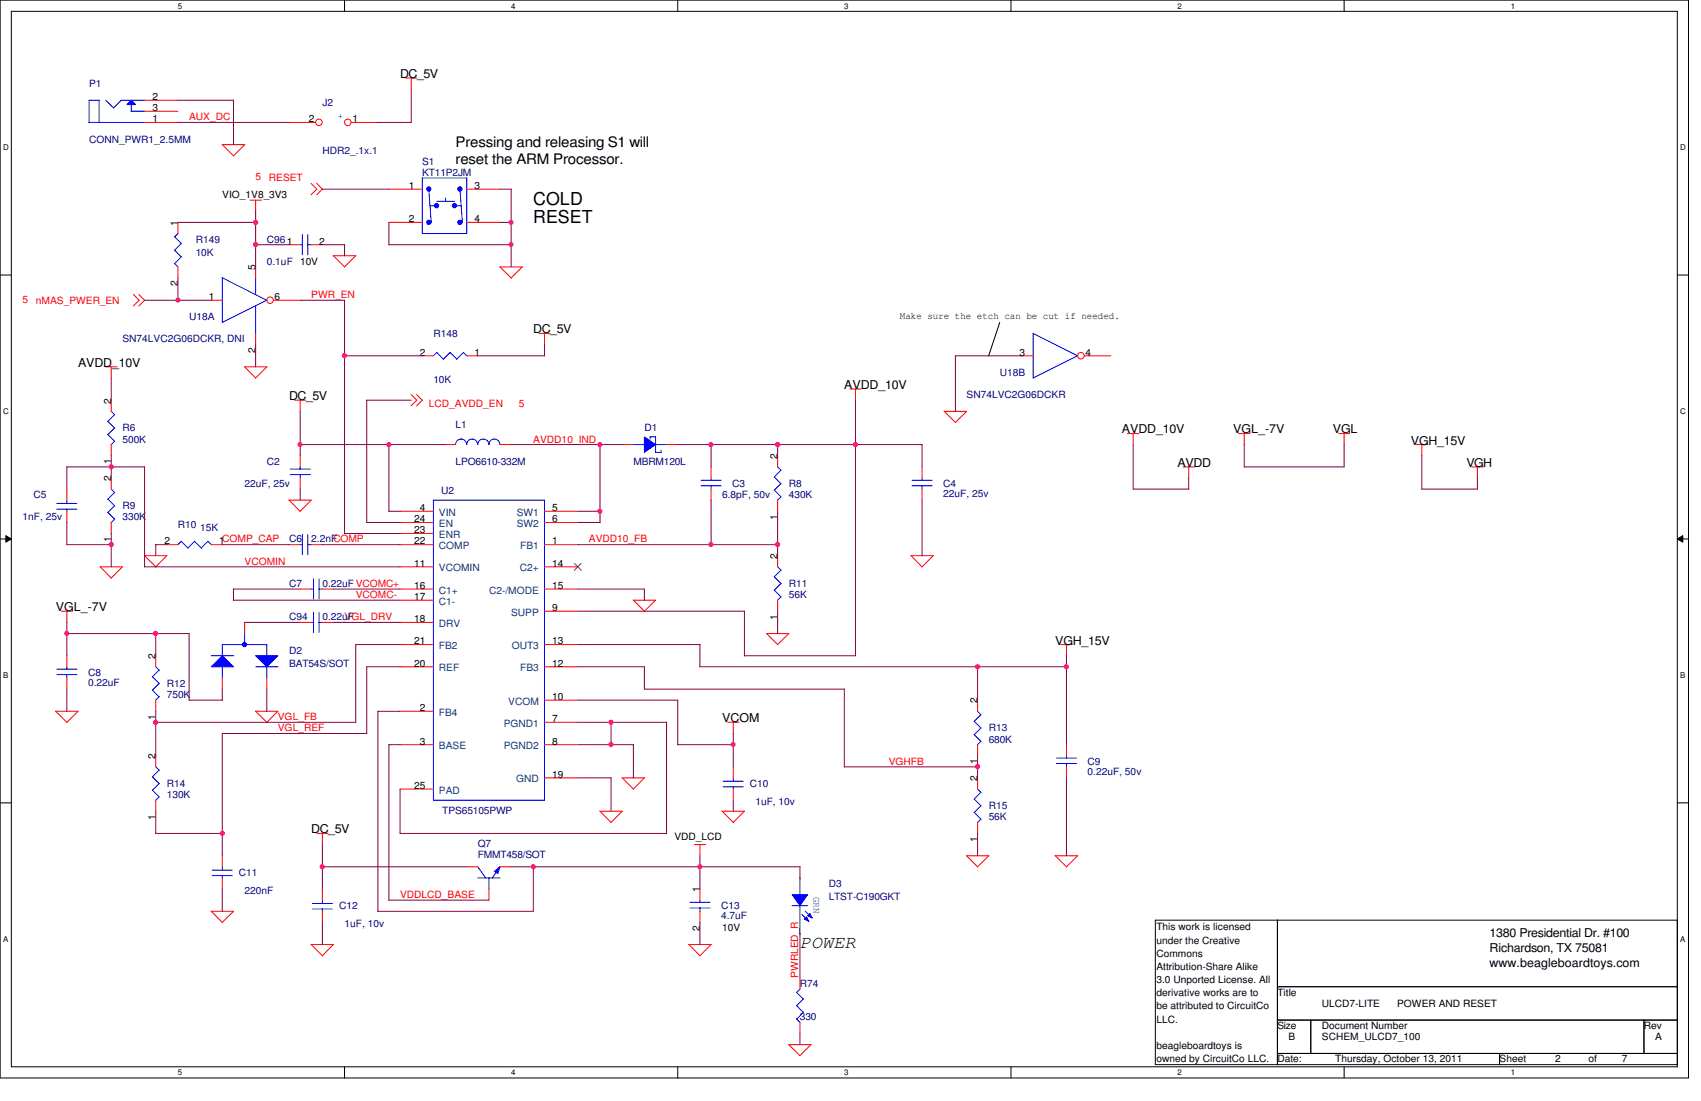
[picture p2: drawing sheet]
<svg xmlns="http://www.w3.org/2000/svg" width="432mm" height="279mm" viewBox="0 0 432 279" stroke-linecap="round" stroke-linejoin="round" font-family="sans-serif">
<path d="M0 0h428.6v273.6h-428.6zM2.9 2.9h422.9v267.8h-422.9z" fill="none" stroke="#000" stroke-width=".25"/>
<g fill="#fff">
<path d="M45.2 .4h1.1v2.2h-1.1z"/>
<path d="M45.2 271.1h1.1v2.2h-1.1z"/>
</g>
<path d="M87.5 0v2.9M87.5 270.7v2.9" fill="none" stroke="#000" stroke-width=".25"/>
<g fill="#fff">
<path d="M129.8 .4h1.1v2.2h-1.1z"/>
<path d="M129.8 271.1h1.1v2.2h-1.1z"/>
</g>
<path d="M172 0v2.9M172 270.7v2.9" fill="none" stroke="#000" stroke-width=".25"/>
<g fill="#fff">
<path d="M214.3 .4h1.1v2.2h-1.1z"/>
<path d="M214.3 271.1h1.1v2.2h-1.1z"/>
</g>
<path d="M256.6 0v2.9M256.6 270.7v2.9" fill="none" stroke="#000" stroke-width=".25"/>
<g fill="#fff">
<path d="M298.9 .4h1.1v2.2h-1.1z"/>
<path d="M298.9 271.1h1.1v2.2h-1.1z"/>
</g>
<path d="M341.2 0v2.9M341.2 270.7v2.9" fill="none" stroke="#000" stroke-width=".25"/>
<g fill="#fff">
<path d="M383.5 .4h1.1v2.2h-1.1z"/>
<path d="M383.5 271.1h1.1v2.2h-1.1z"/>
<path d="M.8 36.3h1.4v2.3h-1.4z"/>
<path d="M426.5 36.3h1.4v2.3h-1.4z"/>
<path d="M.8 103.3h1.4v2.2h-1.4z"/>
<path d="M426.5 103.3h1.4v2.2h-1.4z"/>
</g>
<path d="M0 69.8h2.9M425.8 69.8h2.8" fill="none" stroke="#000" stroke-width=".25"/>
<g fill="#fff">
<path d="M.8 170.2h1.3v2.3h-1.3z"/>
<path d="M426.5 170.2h1.3v2.3h-1.3z"/>
</g>
<path d="M0 136.8h2.9M1.5 135.9l1.4 .9-1.4 .8zM425.8 136.8l1.4-.9v1.7zM425.8 136.8h2.8" fill="none" stroke="#000" stroke-width=".25"/>
<path d="M1.5 135.9l1.4 .9-1.4 .8zM425.8 136.8l1.4-.9v1.7z" fill="#000"/>
<g fill="#fff">
<path d="M.8 237.2h1.3v2.2h-1.3z"/>
<path d="M426.5 237.2h1.3v2.2h-1.3z"/>
</g>
<path d="M253.8 81.8l-2.8 8.5M0 203.8h2.9M425.8 203.8h2.8M293.3 233.5h132.5v36.7h-132.5zM324.3 233.5v36.7M324.3 250.4h101.5M324.3 258.9h101.5M332.7 258.9v8.4M417.3 258.9v8.4M324.3 267.3h101.5M380.7 267.3v2.9" fill="none" stroke="#000" stroke-width=".25"/>
<g fill="none" stroke="#f00" stroke-width=".25">
<path d="M103 19.8h2.8M104.4 19.8v2.8M59.3 39.5l-2.9-2.8h5.7l-2.9 2.9M63.5 50.8h2.9M64.9 50.8v2.9M79 46.5l1.4 1.5-1.4 1.4M80.4 46.5l1.4 1.5-1.4 1.4M33.9 74.7l1.4 1.5-1.4 1.4M35.3 74.7l1.4 1.5-1.4 1.4M84.6 64.9l2.9 2.8M84.6 64.9h5.7M90.3 64.9l-2.9 2.9"/>
<path d="M126.9 67.7l2.9 2.8M126.9 67.7h5.7M132.6 67.7l-2.9 2.9M26.8 93.1h2.9M28.2 93.1v2.9M62.1 93l2.8 2.9M62.1 93.1h5.7M67.7 93.1l-2.8 2.9M136.8 84.6h2.9M138.2 84.6v2.9M215.7 98.7h2.9M217.2 98.7v2.9"/>
<path d="M259.5 90.3h2.8M275.3 90.3h6.7M74.8 101.6h2.8M76.2 101.6v2.8M104.4 100.1l1.4 1.5-1.4 1.4M105.7 100.1l1.5 1.5-1.5 1.4M112.8 112.8h2.9M126.9 112.8h2.9M239.6 104.4l2.9 2.8M239.7 104.4h5.7M245.4 104.4l-2.9 2.8M286.2 110h2.9"/>
<path d="M287.7 110v2.9M300.3 118.5h2.9M301.8 118.5v2.8M314.4 110h2.9M315.8 110v2.9M339.8 110h2.8M341.2 110v2.9M359.5 112.8h2.9M360.9 112.8v2.9M373.6 118.5h2.9M375 118.5v2.8M17 124.1v2.8"/>
<path d="M17 129.8v2.8M28.2 121.3v2.8M28.2 132.6v2.8M42.3 138.2h2.9M53.6 138.2h2.8M73.3 126.9l2.9 2.9M73.4 126.9h5.6l-2.8 2.9M73.4 138.2h2.8M79 138.2h2.8M15.6 155.1h2.8M17 155.1v2.9M25.4 143.8l2.8 2.9"/>
<path d="M25.4 143.8h5.7l-2.9 2.9M36.7 141l2.8 2.8M36.7 141h5.7M42.3 141l-2.8 2.9M76.2 149.5h2.8M81.8 149.5h2.8M160.7 152.3l2.9 2.8M160.8 152.3h5.7M166.4 152.3l-2.9 2.9M231.2 141l2.8 2.9 2.9-2.9M231.3 141h5.6M39.5 166.4v2.8"/>
<path d="M39.5 177.7v2.8M200.2 160.8l-2.8 2.8-2.8-2.8h5.7M248.2 177.7v2.8M269.3 163.6h2.9M270.7 163.6v2.9M14.1 180.5l2.9 2.8M14.1 180.5h5.8M19.8 180.5l-2.9 2.8M64.9 180.5l2.8 2.8M64.9 180.5h5.7M70.5 180.5l-2.8 2.8M157.9 197.4l2.9 2.8"/>
<path d="M157.9 197.4h5.7l-2.9 2.9M184.7 183.3h2.9M186.1 183.3v2.9M186.1 194.6v2.8M248.2 189v2.8M270.7 189v2.8M270.7 194.6v2.8M80.4 211.5h2.9M81.8 211.5v2.9M152.3 205.8l2.8 2.9M152.3 205.9h5.7l-2.9 2.8M176.3 214.3h2.9"/>
<path d="M177.7 214.3v2.9M183.3 205.8l2.8 2.9M183.3 205.9h5.7l-2.9 2.8M186.1 200.2v2.9M245.3 217.1l2.9 2.9M245.4 217.2h5.6M251 217.2l-2.9 2.8M267.8 217.1l2.9 2.9M267.9 217.2h5.7l-2.9 2.8M53.6 231.2l2.8 2.9M53.6 231.3h5.7M59.3 231.3l-2.9 2.8"/>
<path d="M79 239.6l2.8 3 2.8-2.9M79 239.7h5.7M174.8 239.6l2.9 2.9M174.9 239.7h5.7M180.5 239.7l-2.9 2.9M200.2 265l2.9 2.9M200.2 265.1h5.7M205.9 265.1l-2.9 2.8"/>
<circle cx="274.4" cy="90.3" r=".83"/>
</g>
<g fill="none" stroke="#00f" stroke-width=".25">
<path d="M107.2 45.2h11.3v14.1h-11.3zM273.6 90.3l-11.3 5.6v-11.3l11.3 5.7M115.7 112.8a1.36 1.36 0 0 1 1.4-1.4 1.44 1.44 0 0 1 1.4 1.4 1.4 1.4 0 0 1 1.4-1.4 1.4 1.4 0 0 1 1.4 1.4 1.42 1.42 0 0 1 1.4-1.4 1.42 1.42 0 0 1 1.4 1.4 1.4 1.4 0 0 1 1.4-1.4 1.4 1.4 0 0 1 1.4 1.4M14.4 127.8h5.1M14.4 129.2h5.1M17 126.9v.9M17 129.2v.6M27.4 130l1.7 1.8M27.4 126.7l1.7 1.7M28.2 124.1l.9 .9M29.1 131.7l-.9 .9M29.1 125l-1.8 1.7"/>
<path d="M29.1 128.4l-1.8 1.7M46 137.4l1.8 1.7M46.1 137.3l-.9 .9M49.4 137.4l1.7 1.7M49.4 137.3l-1.7 1.8M52.8 137.4l.9 .9M52.8 137.3l-1.7 1.8M76.2 138.2h.6M76.8 135.6v5.2M78.1 138.2h.9M78.1 135.6v5.2M79 149.5h.6"/>
<path d="M79.6 146.9v5.1M80.9 149.5h.9M81 146.9v5.1M38.7 175.1l1.7 1.8M38.7 171.7l1.7 1.8M39.5 169.2l.9 .9M40.4 176.8l-.9 .9M40.4 170.1l-1.7 1.7M40.4 173.4l-1.7 1.8M183.6 198.2h5.1M183.6 199.7h5.1M186.1 197.4v.9"/>
<path d="M186.1 199.6v.6M247.3 186.4l1.7 1.8M247.3 183l1.7 1.8M248.2 180.5l.8 .9-1.7 1.7M249 188.1l-.9 .9M249 184.7l-1.7 1.8M268.2 193.8h5.1M268.2 192.4h5.1M270.7 191.8v.6M270.7 193.7v.9"/>
</g>
<circle cx="108.8" cy="48" r=".55" fill="#00f"/>
<circle cx="108.8" cy="48" r=".55" fill="none" stroke="#00f" stroke-width=".25"/>
<circle cx="108.8" cy="56.4" r=".55" fill="#00f"/>
<g fill="none" stroke="#00f" stroke-width=".25">
<path d="M108.9 48.6l.6 7.9"/>
<circle cx="108.8" cy="56.4" r=".55"/>
</g>
<circle cx="116.7" cy="56.4" r=".56" fill="#00f"/>
<circle cx="116.7" cy="56.4" r=".56" fill="none" stroke="#00f" stroke-width=".25"/>
<circle cx="116.7" cy="48" r=".56" fill="#00f"/>
<g fill="none" stroke="#00f" stroke-width=".25">
<path d="M109.2 52.2h1.4M110.9 51.1h4.5M113.1 50.2v.9M115.7 52.2h1.4M116.8 48.6l.6 7.9"/>
<circle cx="116.7" cy="48" r=".56"/>
</g>
<circle cx="115.4" cy="52.2" r=".56" fill="#00f"/>
<circle cx="115.4" cy="52.2" r=".56" fill="none" stroke="#00f" stroke-width=".25"/>
<circle cx="110.8" cy="52.2" r=".56" fill="#00f"/>
<g fill="none" stroke="#00f" stroke-width=".25">
<path d="M76.8 59.5v5.1M78.1 59.5v5.1M76.2 62.1h.6M78.1 62.1h.9M73.7 119h5.1M76.2 118.5v.6M197.4 118.5l.9 .9M198.2 119.3l-1.7 1.8M73.7 120.4h5.1M76.2 120.4v.9M178 123.3h5.1M178 121.9h5.1"/>
<path d="M180.5 121.3v.6M180.5 123.2v.9M196.6 124.4l1.7 1.7M196.6 121l1.7 1.8M198.2 126.1l-.8 .9M198.2 122.7l-1.7 1.7M231.5 123.3h5.1M231.5 121.9h5.1M234.1 121.3v.6M234.1 123.2v.9M79 157.9h.6M79.6 155.4v5.1"/>
<path d="M80.9 157.9h.9M81 155.4v5.1M14.4 171.2h5.2M14.4 169.8h5.2M17 169.2v.6M17 171.2v.8M56.4 220v.9M247.3 206.2l1.7 1.7M247.3 202.8l1.7 1.7M248.2 200.2l.8 .9-1.7 1.7M249 207.9l-.9 .8M249 204.5l-1.7 1.7"/>
<path d="M53.8 220.8h5.2M53.8 222.2h5.2M56.4 222.2v.6"/>
<circle cx="110.8" cy="52.2" r=".56"/>
</g>
<g fill="none" stroke="#f00" stroke-width=".25">
<path d="M98.7 48h8.5M98.7 56.4h8.5M118.5 48h8.4M118.5 56.4h8.4M73.4 62.1h2.8M79 62.1h2.8M76.2 115.7v2.8M180.5 118.5v2.8M197.4 115.7v2.8M234.1 118.5v2.8M76.2 121.3v2.8M180.5 124.1v2.8"/>
<path d="M197.4 126.9v2.9M234.1 124.1v2.8M76.2 157.9h2.8M81.8 157.9h2.8M17 166.4v2.8M17 172v2.9M248.2 197.4v2.8M56.4 217.2v2.8M248.2 208.7v2.8M56.4 222.8v2.8"/>
</g>
<path d="M32.2 26.5l1.1-1.1 1.2 1.1z" fill="#00f"/>
<g fill="none" stroke="#00f" stroke-width=".25">
<path d="M22.6 25.4h2.6M22.6 25.4v5.7h14.1M25.1 25.4v5.7M26.8 25.4l2.1 2M30.8 25.4h5.9M30.8 25.4l-2 2M32.2 26.5l1.1-1.1 1.2 1.1zM33.3 28.2h3.4M33.3 26.5v1.7M45.2 59.2l-.9 .9 1.7 1.7M44.3 63.5l1.7 1.7M44.3 66.8l.9 .9"/>
<path d="M46.1 65.2l-1.8 1.7M46.1 61.8l-1.8 1.7M27.4 110.3l1.7 1.7M27.4 106.9l1.7 1.8M28.2 104.4l.9 .9M29.1 112l-.9 .9M29.1 105.2l-1.8 1.8M29.1 108.6l-1.8 1.7"/>
</g>
<g fill="none" stroke="#f00" stroke-width=".25">
<path d="M36.7 25.4h8.5M36.7 28.2h8.5M36.7 31.1h8.5M73.4 31.1h6.7M89.2 31.1h6.7M45.2 56.4v2.9M45.2 67.7v2.8M28.2 101.6v2.8M28.2 112.8v2.9"/>
<circle cx="81" cy="31" r=".83"/>
<circle cx="88.3" cy="31" r=".83"/>
</g>
<path d="M56.4 166.4l2.9 2.8h-5.7z" fill="#00f"/>
<path d="M53.6 166.4h5.7M56.4 166.4l2.9 2.8h-5.7zM56.4 163.5v2.9M56.4 169.2v2.8M56.4 163.6h11.3v2.9M67.7 169.2v2.9" fill="none" stroke="#00f" stroke-width=".25"/>
<path d="M64.9 166.4h5.6l-2.8 2.8z" fill="#00f"/>
<path d="M64.9 166.4h5.6l-2.8 2.8zM64.9 169.2h5.7" fill="none" stroke="#00f" stroke-width=".25"/>
<circle cx="62.1" cy="163.6" r=".56" fill="#00f"/>
<g fill="none" stroke="#00f" stroke-width=".25">
<path d="M64.9 70.5v4.3M64.9 77.6v7.1M67.7 76.2l-11.3-5.7v11.4M67.8 76.2l-11.4 5.6M62.1 160.7v2.9M121.3 220l2 2.8M127 219.9l-2 2.9M121.3 222.8h5.7M124.1 222.8v2.8"/>
<circle cx="62.1" cy="163.6" r=".56"/>
</g>
<g fill="none" stroke="#f00" stroke-width=".25">
<path d="M53.6 76.2h2.8M64.9 67.7v2.8M69.4 76.2h6.8M64.9 84.6v2.9M62.1 157.9v2.9M56.4 172v2.9M67.7 172v2.9"/>
<circle cx="68.6" cy="76.2" r=".83"/>
</g>
<path d="M125.5 221.1l1.4-1.1-.5 1.7z" fill="#00f"/>
<g fill="none" stroke="#00f" stroke-width=".25">
<path d="M110 126.9h28.2v76.2h-28.2zM196.6 149.8l1.7 1.7M196.6 146.4l1.7 1.7M197.4 143.8l.9 .9M198.2 151.5l-.8 .9M198.2 144.7l-1.7 1.7M198.2 148.1l-1.7 1.7M38.7 197.1l1.7 1.8M39.5 194.6l.9 .9M40.4 195.5l-1.7 1.7M40.4 198.8l-1.7 1.8M38.7 200.5l1.7 1.8"/>
<path d="M40.4 202.2l-.9 .9M79.2 229.3h5.2M79.2 230.7h5.2M81.8 228.4v.9M81.8 230.6v.7M125.5 221.1l1.4-1.1-.5 1.7zM203.1 222.8v14.1M202.2 258.6l.9 .9M202.2 255.2l1.7 1.7M202.2 251.8l1.7 1.7M203.1 251l-.9 .8M204 256.9l-1.8 1.7"/>
<path d="M204 253.5l-1.8 1.7"/>
</g>
<g fill="none" stroke="#f00" stroke-width=".25">
<path d="M101.6 129.8h8.4M101.6 132.6h8.4M101.6 135.4h8.4M101.6 138.2h8.4M138.2 129.8h8.5M138.2 132.6h8.5M138.2 138.2h8.5M101.6 143.8h8.4M101.6 149.5h8.4M101.6 152.3h8.4M101.6 157.9h8.4M138.2 143.8h8.5"/>
<path d="M138.2 149.5h8.5M138.2 155.1h8.5M197.4 141v2.8M197.4 152.3v2.8M101.6 163.6h8.4M101.6 169.2h8.4M138.2 163.6h8.5M138.2 169.2h8.5M138.2 177.7h8.5M39.5 191.8v2.8M101.6 180.5h8.4M101.6 189h8.4"/>
<path d="M138.2 189h8.5M138.2 183.3h8.5M138.2 197.4h8.5M39.5 203.1v2.8M101.6 200.2h8.4M118.5 220h2.8M126.9 220h2.9M81.8 225.6v2.8M81.8 231.3v2.8M124.1 225.6v2.8M203.1 248.2v2.8M203.1 259.5v2.8"/>
</g>
<path d="M145.8 143l1.8 1.7M147.5 143l-1.7 1.7" fill="none" stroke="#804000" stroke-width=".25"/>
<path d="M204.2 233.2l.6-.5 .5 1.1z" fill-rule="evenodd" fill="#00f"/>
<path d="M204.2 233.2l.6-.5 .5 1.1zM204.4 231.2l1.8 1.8" fill="none" stroke="#00f" stroke-width=".25"/>
<path d="M205 232.4l.6-.6 .6 1.2z" fill-rule="evenodd" fill="#00f"/>
<path d="M205 232.4l.6-.6 .6 1.2z" fill="none" stroke="#00f" stroke-width=".25"/>
<path d="M201.1 227h3.9l-1.9 2.8z" fill-rule="evenodd" fill="#00f"/>
<path d="M160.8 112.8h2.8M165 110.9h1.4v4M166.4 112.8h2.8M166.4 114.8h1.5M175.1 230.4h5.2M175.1 229h5.2M177.7 228.4v.6M177.7 230.4v.9M201 229.8h4M201.1 227h3.9l-1.9 2.8zM203.6 232.1l1.7 1.7" fill="none" stroke="#00f" stroke-width=".25"/>
<path d="M177.7 225.6v2.8M177.7 231.3v2.8M203.1 236.9h.1M203.1 222.8h.1" fill="none" stroke="#f00" stroke-width=".25"/>
<path d="M163.6 110.9l2.8 1.9-2.8 2z" fill-rule="evenodd" fill="#00f"/>
<path d="M110.9 89.5l1.7 1.7M110.9 89.4l-.9 .9M114.3 89.5l1.7 1.7M114.3 89.4l-1.7 1.7M118.5 90.3l-.8-.9-1.7 1.7M163.6 110.9l2.8 1.9-2.8 2zM165 110.9v.6M167.8 114.2v.6" fill="none" stroke="#00f" stroke-width=".25"/>
<path d="M107.2 90.3h2.8M118.5 90.3h2.8M157.9 112.8h2.9M169.2 112.8h2.8" fill="none" stroke="#f00" stroke-width=".25"/>
<g fill="none" stroke="#800040" stroke-width=".25">
<path d="M45.1 25.4h14.2M45.1 31.1h28.3M59.3 25.4v11.3M104.4 22.6v8.5h-8.5M45.1 56.4h19.8M64.9 53.6v14.1M81.8 48h17M98.7 56.4v5.7h31.1M126.9 48h2.9v19.7M126.9 56.4h2.9M36.7 76.2h16.9M45.2 70.5v5.7"/>
<path d="M64.9 62.1h8.5M76.2 76.2h11.3M81.8 62.1h5.7M87.5 62.1v2.8M87.5 76.2v59.2M28.2 95.9v5.7M64.9 87.4v5.7M87.5 90.3h19.7M121.3 90.3h17M138.2 87.4v2.9M242.5 90.3h17M242.5 90.3v14.1"/>
<path d="M16.9 118.5h19.8M17 118.4v5.7M28.2 115.6v5.7M36.7 118.4v25.4h64.9M76.2 112.8h36.7M76.2 104.4v11.3M93 101.6h11.4M93.1 101.6v31M98.7 112.8v17h2.9M129.8 112.8h28.2M152.3 112.8v19.8M172 112.8h62.1"/>
<path d="M180.5 112.8v5.7M197.4 112.8v2.9M217.2 101.6v64.9M234.1 112.8v5.7M287.7 112.8v11.3h14.1v-2.9M315.8 112.8v5.7M341.2 112.8v5.7h-25.4M360.9 115.7v8.4h14.2M17 132.5l-.1 5.7h11.3M28.2 135.3v8.5M39.5 138.2h2.8M39.5 138.2v2.8"/>
<path d="M56.4 138.2h17M76.2 124.1v2.8M81.8 138.2h19.8M87.5 135.4h14.1M93.1 132.6h8.5M146.7 129.8h5.7M146.7 132.6h5.7M146.7 138.2h50.7M180.5 126.9v11.4M197.4 129.8v11.3M234.1 126.9v14.2M375 121.2v2.9"/>
<path d="M17 157.9v8.6M59.2 149.5h17M59.2 152.3h42.4M59.3 149.4v2.9M62.1 157.9h14.1M84.6 149.5h17M84.6 157.9h17M146.7 155.1h42.3v11.4M146.7 149.5h16.9v2.9M197.4 155.1v5.7M17 174.9v5.7M17 160.8h31"/>
<path d="M39.5 160.8v5.7M48 160.8v16.9h8.5M56.4 174.9v2.8M67.7 174.9v5.7M101.6 163.6h-11.3v19.7M101.6 169.2h-8.5v17M146.7 177.7h25.4M146.7 163.6h31v5.6M146.7 169.2h16.9v5.7h50.8M172 177.7v11.3h14.2M177.6 169.2h93.1M188.9 166.4h28.3"/>
<path d="M214.3 174.9v19.7M248.2 169.2v8.5M270.7 166.4v22.6M39.5 180.5v11.3M39.5 183.3h50.8M93.1 186.1h-36.7v31.1M95.9 180.5h5.7M95.9 180.5v50.8M98.7 188.9v39.5M98.7 189h2.9M146.7 183.3h22.5v28.2M146.7 197.4h8.5"/>
<path d="M146.7 189h14.1M155.1 183.3v5.7M155.1 197.4v8.5M160.8 189v8.4M186.1 186.1v8.5M214.3 194.6h33.9M248.2 191.7v5.7M270.7 197.4v19.8M39.5 211.5h16.9M39.5 205.8v5.7M81.8 220h36.7M81.8 214.3v11.3"/>
<path d="M101.6 200.2v11.3h67.6M129.8 220h73.3M135.4 219.9v11.4M177.7 217.2v8.4M186.1 203.1v2.8M203.1 220v2.8M248.2 211.5v5.7M56.4 225.6v5.7M81.8 234.1v5.6M95.9 231.3h39.5M98.7 228.4h25.4M177.7 234.1v5.6"/>
<path d="M203.1 236.9v11.3M203.1 262.3v2.8"/>
</g>
<circle cx="152.3" cy="112.8" r=".56" fill="#f0f"/>
<circle cx="152.3" cy="112.8" r=".56" fill="none" stroke="#f0f" stroke-width=".25"/>
<circle cx="152.3" cy="129.7" r=".55" fill="#f0f"/>
<circle cx="152.3" cy="129.7" r=".55" fill="none" stroke="#f0f" stroke-width=".25"/>
<circle cx="98.7" cy="112.8" r=".56" fill="#f0f"/>
<circle cx="98.7" cy="112.8" r=".56" fill="none" stroke="#f0f" stroke-width=".25"/>
<circle cx="76.2" cy="112.8" r=".56" fill="#f0f"/>
<circle cx="76.2" cy="112.8" r=".56" fill="none" stroke="#f0f" stroke-width=".25"/>
<circle cx="180.5" cy="138.2" r=".56" fill="#f0f"/>
<circle cx="180.5" cy="138.2" r=".56" fill="none" stroke="#f0f" stroke-width=".25"/>
<circle cx="197.4" cy="138.2" r=".56" fill="#f0f"/>
<circle cx="197.4" cy="138.2" r=".56" fill="none" stroke="#f0f" stroke-width=".25"/>
<circle cx="180.5" cy="112.8" r=".56" fill="#f0f"/>
<circle cx="180.5" cy="112.8" r=".56" fill="none" stroke="#f0f" stroke-width=".25"/>
<circle cx="197.4" cy="112.8" r=".56" fill="#f0f"/>
<circle cx="197.4" cy="112.8" r=".56" fill="none" stroke="#f0f" stroke-width=".25"/>
<circle cx="217.1" cy="112.8" r=".56" fill="#f0f"/>
<circle cx="217.1" cy="112.8" r=".56" fill="none" stroke="#f0f" stroke-width=".25"/>
<circle cx="28.2" cy="138.2" r=".56" fill="#f0f"/>
<circle cx="28.2" cy="138.2" r=".56" fill="none" stroke="#f0f" stroke-width=".25"/>
<circle cx="28.2" cy="118.4" r=".56" fill="#f0f"/>
<circle cx="28.2" cy="118.4" r=".56" fill="none" stroke="#f0f" stroke-width=".25"/>
<circle cx="16.9" cy="160.7" r=".55" fill="#f0f"/>
<circle cx="16.9" cy="160.7" r=".55" fill="none" stroke="#f0f" stroke-width=".25"/>
<circle cx="39.5" cy="160.7" r=".56" fill="#f0f"/>
<circle cx="39.5" cy="160.7" r=".56" fill="none" stroke="#f0f" stroke-width=".25"/>
<circle cx="39.5" cy="183.3" r=".56" fill="#f0f"/>
<circle cx="39.5" cy="183.3" r=".56" fill="none" stroke="#f0f" stroke-width=".25"/>
<circle cx="56.4" cy="211.5" r=".56" fill="#f0f"/>
<circle cx="56.4" cy="211.5" r=".56" fill="none" stroke="#f0f" stroke-width=".25"/>
<circle cx="155.1" cy="188.9" r=".56" fill="#f0f"/>
<circle cx="155.1" cy="188.9" r=".56" fill="none" stroke="#f0f" stroke-width=".25"/>
<circle cx="186.1" cy="188.9" r=".55" fill="#f0f"/>
<circle cx="186.1" cy="188.9" r=".55" fill="none" stroke="#f0f" stroke-width=".25"/>
<circle cx="248.2" cy="194.6" r=".56" fill="#f0f"/>
<circle cx="248.2" cy="194.6" r=".56" fill="none" stroke="#f0f" stroke-width=".25"/>
<circle cx="270.7" cy="169.2" r=".55" fill="#f0f"/>
<circle cx="270.7" cy="169.2" r=".55" fill="none" stroke="#f0f" stroke-width=".25"/>
<circle cx="248.2" cy="169.2" r=".56" fill="#f0f"/>
<circle cx="248.2" cy="169.2" r=".56" fill="none" stroke="#f0f" stroke-width=".25"/>
<circle cx="197.4" cy="112.8" r=".56" fill="#f0f"/>
<circle cx="197.4" cy="112.8" r=".56" fill="none" stroke="#f0f" stroke-width=".25"/>
<circle cx="81.8" cy="220" r=".56" fill="#f0f"/>
<circle cx="81.8" cy="220" r=".56" fill="none" stroke="#f0f" stroke-width=".25"/>
<circle cx="87.4" cy="90.2" r=".55" fill="#f0f"/>
<circle cx="87.4" cy="90.2" r=".55" fill="none" stroke="#f0f" stroke-width=".25"/>
<circle cx="177.7" cy="220" r=".56" fill="#f0f"/>
<circle cx="177.7" cy="220" r=".56" fill="none" stroke="#f0f" stroke-width=".25"/>
<circle cx="135.4" cy="220" r=".56" fill="#f0f"/>
<circle cx="135.4" cy="220" r=".56" fill="none" stroke="#f0f" stroke-width=".25"/>
<circle cx="129.7" cy="56.4" r=".55" fill="#f0f"/>
<circle cx="129.7" cy="56.4" r=".55" fill="none" stroke="#f0f" stroke-width=".25"/>
<circle cx="64.9" cy="62.1" r=".56" fill="#f0f"/>
<circle cx="64.9" cy="62.1" r=".56" fill="none" stroke="#f0f" stroke-width=".25"/>
<circle cx="64.9" cy="56.4" r=".56" fill="#f0f"/>
<circle cx="64.9" cy="56.4" r=".56" fill="none" stroke="#f0f" stroke-width=".25"/>
<circle cx="45.1" cy="76.2" r=".55" fill="#f0f"/>
<circle cx="45.1" cy="76.2" r=".55" fill="none" stroke="#f0f" stroke-width=".25"/>
<circle cx="129.7" cy="62.1" r=".55" fill="#f0f"/>
<circle cx="129.7" cy="62.1" r=".55" fill="none" stroke="#f0f" stroke-width=".25"/>
<circle cx="155.1" cy="183.3" r=".56" fill="#f0f"/>
<circle cx="155.1" cy="183.3" r=".56" fill="none" stroke="#f0f" stroke-width=".25"/>
<g font-size="4.5">
<text x="135.4" y="52.1">COLD</text>
<text x="135.4" y="56.6">RESET</text>
<text x="203.1" y="240.7">POWER</text>
</g>
<g font-size="3.7">
<text x="115.7" y="37.2">Pressing and releasing S1 will</text>
<text x="115.7" y="41.5">reset the ARM Processor.</text>
</g>
<g font-size="3.1">
<text x="101.6" y="19.8">DC_5V</text>
<text x="135.4" y="84.6">DC_5V</text>
<text x="19.8" y="93.1">AVDD_10V</text>
<text x="73.4" y="101.5">DC_5V</text>
<text x="214.3" y="98.7">AVDD_10V</text>
<text x="284.8" y="110">AVDD_10V</text>
<text x="313" y="110">VGL_-7V</text>
<text x="338.4" y="110">VGL</text>
<text x="358.1" y="112.8">VGH_15V</text>
<text x="298.9" y="118.4">AVDD</text>
<text x="372.2" y="118.4">VGH</text>
<text x="14.1" y="155.1">VGL_-7V</text>
<text x="267.9" y="163.6">VGH_15V</text>
<text x="183.3" y="183.3">VCOM</text>
<text x="79" y="211.5">DC_5V</text>
<text x="378.1" y="237.7">1380 Presidential Dr. #100</text>
<text x="378.1" y="241.6">Richardson, TX 75081</text>
<text x="378.1" y="245.5">www.beagleboardtoys.com</text>
</g>
<g font-size="2.5" fill="#000080">
<text x="22.6" y="22.1">P1</text>
<text x="81.8" y="26.9">J2</text>
<text x="22.6" y="36.2">CONN_PWR1_2.5MM</text>
<text x="81.8" y="39">HDR2_.1x.1</text>
<text x="107.2" y="41.8">S1</text>
<text x="107.2" y="44.6">KT11P2JM</text>
<text x="49.7" y="61.6">R149</text>
<text x="49.7" y="64.9">10K</text>
<text x="67.7" y="61.6">C961</text>
<text x="67.7" y="67.2">0.1uF</text>
<text x="48" y="81.3">U18A</text>
<text x="31.1" y="86.9">SN74LVC2G06DCKR, DNI</text>
<text x="110" y="85.5">R148</text>
<text x="253.8" y="95.4">U18B</text>
<text x="110" y="97.1">10K</text>
<text x="245.4" y="101">SN74LVC2G06DCKR</text>
<text x="31.1" y="109.5">R6</text>
<text x="31.1" y="112.3">500K</text>
<text x="115.7" y="108.6">L1</text>
<text x="163.6" y="109.5">D1</text>
<text x="67.7" y="117.9">C2</text>
<text x="115.7" y="117.9">LPO6610-332M</text>
<text x="160.8" y="117.9">MBRM120L</text>
<text x="62.1" y="123.6">22uF, 25v</text>
<text x="112" y="125.3">U2</text>
<text x="185.8" y="123.6">C3</text>
<text x="200.2" y="123.6">R8</text>
<text x="239.4" y="123.6">C4</text>
<text x="8.5" y="126.4">C5</text>
<text x="31.1" y="129.2">R9</text>
<text x="183.3" y="126.4">6.8pF, 50v</text>
<text x="200.2" y="126.4">430K</text>
<text x="239.4" y="126.1">22uF, 25v</text>
<text x="5.7" y="132">1nF, 25v</text>
<text x="31.1" y="132">330K</text>
<text x="45.2" y="134">R10</text>
<text x="50.8" y="134.9">15K</text>
<text x="73.4" y="137.7">C6</text>
<text x="79" y="137.7">2.2nFCOMP</text>
<text x="73.4" y="149">C7</text>
<text x="81.8" y="149">0.22uFVCOMC+</text>
<text x="200.2" y="149">R11</text>
<text x="200.2" y="151.8">56K</text>
<text x="73.4" y="157.4">C94</text>
<text x="81.8" y="157.4">0.22uF</text>
<text x="73.4" y="165.9">D2</text>
<text x="22.4" y="171.5">C8</text>
<text x="73.4" y="169.2">BAT54S/SOT</text>
<text x="22.4" y="174">0.22uF</text>
<text x="42.3" y="174.3">R12</text>
<text x="42.3" y="177.2">750K</text>
<text x="251" y="185.6">R13</text>
<text x="251" y="188.4">680K</text>
<text x="276.1" y="194.1">C9</text>
<text x="276.1" y="196.6">0.22uF, 50v</text>
<text x="42.3" y="199.7">R14</text>
<text x="42.3" y="202.5">130K</text>
<text x="190.4" y="199.7">C10</text>
<text x="112.3" y="206.5">TPS65105PWP</text>
<text x="191.8" y="204.2">1uF, 10v</text>
<text x="251" y="205.4">R15</text>
<text x="251" y="208.2">56K</text>
<text x="121.3" y="214.9">Q7</text>
<text x="121.3" y="217.8">FMMT458/SOT</text>
<text x="60.7" y="222.2">C11</text>
<text x="62.1" y="226.8">220nF</text>
<text x="210.4" y="225.1">D3</text>
<text x="86.1" y="230.7">C12</text>
<text x="183" y="230.7">C13</text>
<text x="183" y="233.3">4.7uF</text>
<text x="210.4" y="228.5">LTST-C190GKT</text>
<text x="87.5" y="235.2">1uF, 10v</text>
<text x="203.1" y="250.4">R74</text>
<text x="203.1" y="258.9">330</text>
</g>
<g font-size="2.5">
<text x="38.7" y="25.4">2</text>
<text x="38.7" y="28.2">3</text>
<text x="38.7" y="31">1</text>
<text x="78.4" y="31">2</text>
<text x="89.5" y="31">1</text>
<text x="103.8" y="48">1</text>
<text x="120.5" y="48">3</text>
<text x="56.4" y="50.3">VIO_1V8_3V3</text>
<text x="45.1" y="57.3" transform="rotate(-90 45.1 57.3)">1</text>
<text x="103.8" y="56.4">2</text>
<text x="120.5" y="56.4">4</text>
<text x="81" y="62.1">2</text>
<text x="64.9" y="68.5" transform="rotate(-90 64.9 68.5)">5</text>
<text x="76.2" y="67.2">10V</text>
<text x="45.1" y="72.7" transform="rotate(-90 45.1 72.7)">2</text>
<text x="53" y="76.2">1</text>
<text x="69.7" y="76.2">6</text>
<text x="228.4" y="81.1">Make sure the etch can be cut if needed.</text>
<text x="64.9" y="89.6" transform="rotate(-90 64.9 89.6)">2</text>
<text x="106.6" y="90.3">2</text>
<text x="120.5" y="90.3">1</text>
<text x="258.8" y="90.3">3</text>
<text x="275.5" y="90.3">4</text>
<text x="28.2" y="102.4" transform="rotate(-90 28.2 102.4)">2</text>
<text x="28.2" y="117.8" transform="rotate(-90 28.2 117.8)">1</text>
<text x="197.4" y="116.5" transform="rotate(-90 197.4 116.5)">2</text>
<text x="28.2" y="122.1" transform="rotate(-90 28.2 122.1)">2</text>
<text x="106.6" y="129.7">4</text>
<text x="140.2" y="129.7">5</text>
<text x="197.4" y="131.9" transform="rotate(-90 197.4 131.9)">1</text>
<text x="28.2" y="137.5" transform="rotate(-90 28.2 137.5)">1</text>
<text x="105.2" y="132.5">24</text>
<text x="105.2" y="135.3">23</text>
<text x="140.2" y="132.5">6</text>
<text x="41.7" y="138.2">2</text>
<text x="55.6" y="138.2">1COMP_CAP</text>
<text x="105.2" y="138.2">22</text>
<text x="105.2" y="143.8">11</text>
<text x="140.2" y="138.2">1</text>
<text x="140.2" y="143.8">14</text>
<text x="197.4" y="141.9" transform="rotate(-90 197.4 141.9)">2</text>
<text x="105.2" y="149.4">16</text>
<text x="140.2" y="149.4">15</text>
<text x="105.2" y="152.3">17</text>
<text x="140.2" y="155.1">9</text>
<text x="105.2" y="157.9">18</text>
<text x="197.4" y="157.3" transform="rotate(-90 197.4 157.3)">1</text>
<text x="39.5" y="167.2" transform="rotate(-90 39.5 167.2)">2</text>
<text x="105.2" y="163.5">21</text>
<text x="140.2" y="163.5">13</text>
<text x="105.2" y="169.2">20</text>
<text x="140.2" y="169.2">12</text>
<text x="140.2" y="177.6">10</text>
<text x="248.1" y="178.5" transform="rotate(-90 248.1 178.5)">2</text>
<text x="39.5" y="182.6" transform="rotate(-90 39.5 182.6)">1</text>
<text x="106.6" y="180.5">2</text>
<text x="140.2" y="183.3">7</text>
<text x="106.6" y="188.9">3</text>
<text x="140.2" y="188.9">8</text>
<text x="39.5" y="192.6" transform="rotate(-90 39.5 192.6)">2</text>
<text x="140.2" y="197.4">19</text>
<text x="248.1" y="193.9" transform="rotate(-90 248.1 193.9)">1</text>
<text x="105.2" y="200.2">25</text>
<text x="248.1" y="198.2" transform="rotate(-90 248.1 198.2)">2</text>
<text x="39.5" y="208" transform="rotate(-90 39.5 208)">1</text>
<text x="171.2" y="213.2">VDD_LCD</text>
<text x="248.1" y="213.7" transform="rotate(-90 248.1 213.7)">1</text>
<text x="177.6" y="226.4" transform="rotate(-90 177.6 226.4)">1</text>
<text x="177.6" y="236.2" transform="rotate(-90 177.6 236.2)">2</text>
<text x="183.3" y="236.3">10V</text>
<text x="293.5" y="236.1">This work is licensed</text>
<text x="293.5" y="239.4">under the Creative</text>
<text x="293.5" y="242.8">Commons</text>
<text x="293.5" y="246.1">Attribution-Share Alike</text>
<text x="293.5" y="249.5">3.0 Unported License. All</text>
<text x="293.5" y="252.8">derivative works are to</text>
<text x="293.5" y="256.2">be attributed to CircuitCo</text>
<text x="324.3" y="252.7">Title</text>
<text x="335.6" y="255.5">ULCD7-LITE</text>
<text x="354.7" y="255.5">POWER AND RESET</text>
<text x="293.5" y="259.5">LLC.</text>
<text x="324.3" y="261.2">Size</text>
<text x="327.1" y="264">B</text>
<text x="335.6" y="261.2">Document Number</text>
<text x="335.6" y="264">SCHEM_ULCD7_100</text>
<text x="417.3" y="261.2">Rev</text>
<text x="420.2" y="264">A</text>
<text x="293.5" y="266.2">beagleboardtoys is</text>
<text x="293.5" y="269.5">owned by CircuitCo LLC.</text>
<text x="324.3" y="269.6">Date:</text>
<text x="339" y="269.6">Thursday, October 13, 2011</text>
<text x="380.7" y="269.6">Sheet</text>
<text x="394.8" y="269.6">2</text>
<text x="403.2" y="269.6">of</text>
<text x="411.7" y="269.6">7</text>
</g>
<g font-size="2.5" fill="#f00">
<text x="48" y="30.5">AUX_DC</text>
<text x="64.9" y="45.8">5</text>
<text x="68.3" y="46.1">RESET</text>
<text x="5.7" y="76.8">5</text>
<text x="9.1" y="77">nMAS_PWER_EN</text>
<text x="79" y="75.6">PWR_EN</text>
<text x="108.9" y="103.3">LCD_AVDD_EN</text>
<text x="131.7" y="103.3">5</text>
<text x="135.4" y="112.3">AVDD10_IND</text>
<text x="149.5" y="137.7">AVDD10_FB</text>
<text x="62.1" y="143.3">VCOMIN</text>
<text x="90.3" y="151.8">VCOMC-</text>
<text x="87.5" y="157.4">VGL_DRV</text>
<text x="70.5" y="182.8">VGL_FB</text>
<text x="70.5" y="185.6">VGL_REF</text>
<text x="225.6" y="194.1">VGHFB</text>
<text x="101.6" y="227.9">VDDLCD_BASE</text>
<text x="202.6" y="248.2" transform="rotate(-90 202.6 248.2)">PWRLED_R</text>
</g>
<g font-size="2.5" fill="#00f">
<text x="85.8" y="30.3">+</text>
<text x="206.5" y="227.6" transform="rotate(90 206.5 227.6)">GRN</text>
</g>
<g font-size="2.5" fill="#004080">
<text x="111.4" y="130.9">VIN</text>
<text x="131.2" y="130.9">SW1</text>
<text x="111.4" y="133.7">EN</text>
<text x="111.4" y="136.5">ENR</text>
<text x="131.2" y="133.7">SW2</text>
<text x="111.4" y="139.4">COMP</text>
<text x="132.1" y="139.4">FB1</text>
<text x="111.4" y="145">VCOMIN</text>
<text x="132" y="145">C2+</text>
<text x="111.4" y="150.6">C1+</text>
<text x="111.4" y="153.5">C1-</text>
<text x="124.2" y="150.6">C2-/MODE</text>
<text x="111.4" y="159.1">DRV</text>
<text x="129.8" y="156.3">SUPP</text>
<text x="111.4" y="164.7">FB2</text>
<text x="129.9" y="164.7">OUT3</text>
<text x="111.4" y="170.3">REF</text>
<text x="132.1" y="170.3">FB3</text>
<text x="129" y="178.8">VCOM</text>
<text x="111.4" y="181.7">FB4</text>
<text x="127.9" y="184.4">PGND1</text>
<text x="111.4" y="190.1">BASE</text>
<text x="127.9" y="190.1">PGND2</text>
<text x="111.4" y="201.4">PAD</text>
<text x="131.1" y="198.5">GND</text>
</g>
<g font-size="2">
<text x="45.2" y="2.2">5</text>
<text x="129.8" y="2.2">4</text>
<text x="214.3" y="2.2">3</text>
<text x="298.9" y="2.2">2</text>
<text x="383.5" y="2.2">1</text>
<text x=".8" y="38.1">D</text>
<text x="426.5" y="38.1">D</text>
<text x=".8" y="105.1">C</text>
<text x="426.5" y="105.1">C</text>
<text x=".8" y="172">B</text>
<text x="426.5" y="172">B</text>
<text x=".8" y="239">A</text>
<text x="426.5" y="239">A</text>
<text x="45.2" y="272.9">5</text>
<text x="129.8" y="272.9">4</text>
<text x="214.3" y="272.9">3</text>
<text x="298.9" y="272.9">2</text>
<text x="383.5" y="272.9">1</text>
</g>
</svg>
